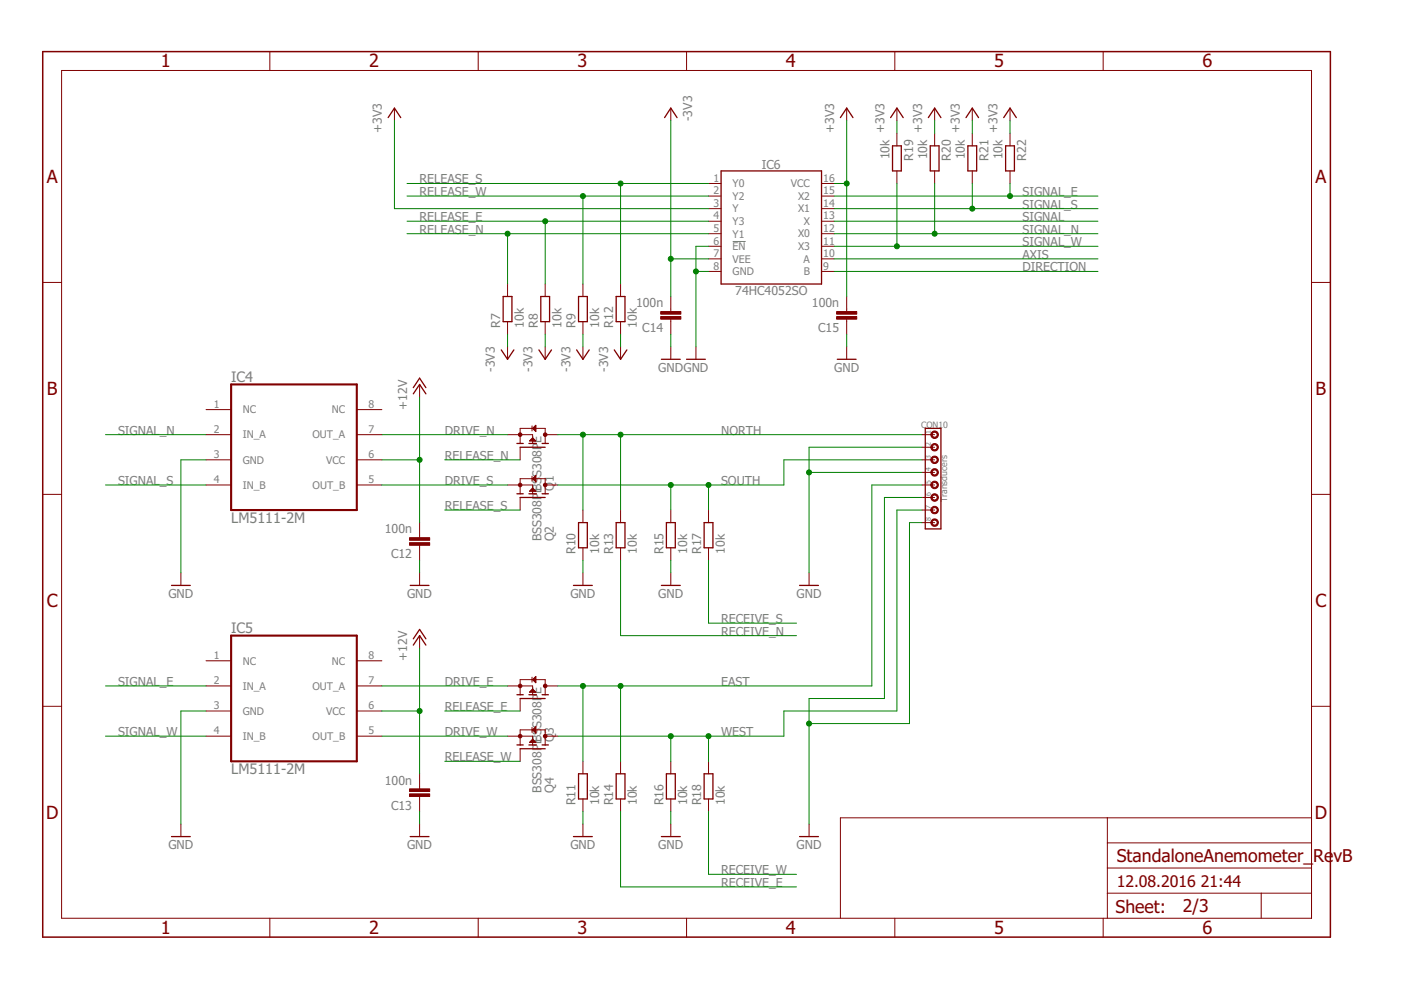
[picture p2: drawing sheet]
<svg xmlns="http://www.w3.org/2000/svg" width="297mm" height="210mm" viewBox="0 0 297 210" stroke-linecap="round" stroke-linejoin="round" font-family="sans-serif">
<path d="M155.3 51.2h2.8" fill="none" stroke="#808080" stroke-width=".21"/>
<g fill="none" stroke="#800000" stroke-width=".28">
<path d="M82.3 24.9l1.3-2 1.4 2M140.9 24.9l1.3-2 1.4 2M152.9 36.2h21.3v24h-21.3zM178.2 24.9l1.3-2 1.3 2M188.8 24.9l1.4-2 1.3 2M189.2 30.9h1.9v5.3h-1.9zM196.8 24.9l1.4-2 1.3 2M197.2 30.9h1.9v5.3h-1.9zM204.8 24.9l1.3-2 1.4 2M205.2 30.9h1.9v5.3h-1.9zM212.8 24.9l1.3-2 1.4 2M213.2 30.9h1.9v5.3h-1.9z"/>
<path d="M106.3 74.2l1.3 2 1.3-2M106.7 62.9h1.8v5.3h-1.8zM114.3 74.2l1.3 2 1.3-2M114.7 62.9h1.8v5.3h-1.8zM122.3 74.2l1.3 2 1.3-2M122.7 62.9h1.8v5.3h-1.8zM130.2 74.2l1.4 2 1.3-2M130.6 62.9h1.9v5.3h-1.9zM140.2 76.2h4M145.6 76.2h3.9M177.5 76.2h4M87.6 83.5l1.4-2 1.3 2"/>
<path d="M87.6 82.2l1.4-2 1.3 2M109.6 94h1.3M110.3 94.8h5.3M112.1 94h1.6M114.9 94h1.4M196.2 90.8h3.3v21.3h-3.3zM109.6 104.7h1.3M110.3 105.5h5.3M112.1 104.7h1.6M114.9 104.7h1.4M122.7 110.8h1.8v5.3h-1.8zM130.6 110.8h1.9v5.3h-1.9z"/>
<path d="M141.3 110.8h1.9v5.3h-1.9zM149.3 110.8h1.9v5.3h-1.9zM36.4 124.1h3.9M87 124.1h4M87.6 136.8l1.4-2 1.3 2M87.6 135.4l1.4-1.9 1.3 1.9M121.6 124.1h4M140.2 124.1h4M169.5 124.1h4M109.6 147.3h1.3M109.6 157.9h1.3M110.3 148.1h5.3"/>
<path d="M110.3 158.7h5.3M112.1 147.3h1.6M112.1 157.9h1.6M114.9 147.3h1.4M114.9 157.9h1.4M36.4 177.4h3.9M87 177.4h4M121.6 177.4h4M122.7 164.1h1.8v5.3h-1.8zM130.6 164.1h1.9v5.3h-1.9zM140.2 177.4h4M141.3 164.1h1.9v5.3h-1.9z"/>
<path d="M149.3 164.1h1.9v5.3h-1.9zM169.5 177.4h4"/>
</g>
<g fill="none" stroke="#800000" stroke-width=".21">
<path d="M13.1 14.9h265v179.8h-265zM57.2 10.9v4M101.4 10.9v4M145.6 10.9v4M189.7 10.9v4M233.9 10.9v4M83.6 22.9v2.7M142.2 22.9v2.7M150.2 38.9h2.7M174.2 38.9h2.6M179.5 22.9v2.7M190.2 22.9v2.7"/>
<path d="M190.2 28.3v2.6M190.2 36.2v2.7M198.2 22.9v2.7M198.2 28.3v2.6M198.2 36.2v2.7M206.1 22.9v2.7M206.1 28.3v2.6M206.1 36.2v2.7M214.1 22.9v2.7M214.1 28.3v2.6M214.1 36.2v2.7M9.1 59.9h4"/>
<path d="M150.2 41.6h2.7M150.2 49.6h2.7M150.2 46.9h2.7M150.2 44.2h2.7M150.2 52.2h2.7M150.2 57.6h2.7M150.2 54.9h2.7M174.2 41.6h2.6M174.2 49.6h2.6M174.2 46.9h2.6M174.2 44.2h2.6M174.2 52.2h2.6"/>
<path d="M174.2 57.6h2.6M174.2 54.9h2.6M278.1 59.9h4M107.6 60.2v2.7M107.6 68.2v2.7M107.6 73.5v2.7M115.6 60.2v2.7M115.6 68.2v2.7M115.6 73.5v2.7M123.6 60.2v2.7M123.6 68.2v2.7M123.6 73.5v2.7"/>
<path d="M131.6 60.2v2.7M131.6 68.2v2.7M131.6 73.5v2.7M142.2 62.9v3.2M142.2 67.7v3.2M142.2 73.5v2.7M147.6 73.5v2.7M179.5 62.9v3.2M179.5 67.7v3.2M179.5 73.5v2.7M43.7 86.8h5.3M43.7 92.2h5.3"/>
<path d="M43.7 97.5h5.3M75.6 86.8h5.4M75.6 92.2h5.4M75.6 97.5h5.4M89 81.5v2.7M107.6 92.2h5.3v1.8M110.3 94v-3.2h5.3v3.2M110.3 94.8v2.7M112.3 93.5h1.2M112.4 93.3h1M112.6 93.2h.7M112.7 93.1h.5"/>
<path d="M112.8 90.3v1.1M112.8 92.9h.2M112.9 90.8l.7-.6v1.3zM112.9 92.8l.7 .7h-1.3zM113 90.9h.6M113 90.8h.6M113.1 91h.5M113.1 90.6h.5M113.2 91.1h.4M113.3 90.5h.3M113.4 91.3h.2M113.4 90.4h.2"/>
<path d="M113.5 91.4h.1M113.5 90.3h.1M115.6 92.2h2.7M195.5 92.2h2.7M195.5 97.5h2.7M195.5 94.8h2.7M9.1 104.8h4M43.7 102.8h5.3M75.6 102.8h5.4M89 110.8v3.2M89 115.6v3.2M107.6 102.8h5.3v1.9"/>
<path d="M110.3 104.7v-3.2h5.3v3.2M110.3 105.5v2.6M112.4 104.1h1.1M112.5 103.9h.9M112.6 103.8h.7M112.7 103.7h.4M112.8 101v1M112.9 103.6h.1M112.9 101.5l.7-.7v1.4zM112.9 103.5l.7 .7h-1.3zM113 101.4h.6M113.1 101.6h.5"/>
<path d="M113.2 101.3h.4M113.2 101.8h.4M113.3 101.1h.3M113.3 101.9h.3M113.4 101h.2M113.5 102h.1M113.6 100.9h.1M113.6 102.2h.1M115.6 102.8h2.7M123.6 108.1v2.7M123.6 116.1v2.7M131.6 108.1v2.7"/>
<path d="M131.6 116.1v2.7M142.2 108.1v2.7M142.2 116.1v2.7M150.2 108.1v2.7M150.2 116.1v2.7M195.5 102.8h2.7M195.5 100.2h2.7M195.5 105.5h2.7M195.5 108.1h2.7M195.5 110.8h2.7M278.1 104.8h4M38.4 121.5v2.6"/>
<path d="M89 121.5v2.6M89 134.8v2.6M123.6 121.5v2.6M142.2 121.5v2.6M171.5 121.5v2.6M9.1 149.8h4M43.7 140.1h5.3M43.7 145.4h5.3M43.7 150.7h5.3M43.7 156.1h5.3M75.6 140.1h5.4M75.6 145.4h5.4"/>
<path d="M75.6 150.7h5.4M75.6 156.1h5.4M107.6 145.4h5.3v1.9M107.6 156.1h5.3v1.8M110.3 147.3v-3.2h5.3v3.2M110.3 157.9v-3.2h5.3v3.2M110.3 148.1v2.6M110.3 158.7v2.7M112.3 146.7h1.2M112.4 157.3h1.1M112.4 146.6h1M112.5 157.2h.9"/>
<path d="M112.6 146.5h.7M112.6 157.1h.7M112.7 146.3h.5M112.7 157h.4M112.8 143.6v1M112.8 154.2v1.1M112.8 146.2h.2M112.9 156.8h.1M112.9 154.7l.7-.6v1.3zM112.9 146.1l.7 .7h-1.3zM112.9 156.7l.7 .7h-1.3zM113 144h.6"/>
<path d="M113 154.6h.6M113.1 154.9h.5M113.1 144.3h.5M113.1 143.9h.5M113.2 154.5h.4M113.2 155h.4M113.2 144.4h.4M113.3 143.8h.3M113.3 154.4h.3M113.3 155.2h.3M113.4 144.5h.2M113.4 143.6h.2"/>
<path d="M113.4 154.3h.2M113.5 155.3h.1M113.5 144.7h.1M113.5 143.5h.1M113.5 154.1h.1M113.6 143.4v1.4l-.7-.7zM113.6 155.4h.1M115.6 145.4h2.7M115.6 156.1h2.7M278.1 149.8h4M38.4 174.7v2.7M89 164.1v3.2"/>
<path d="M89 168.9v3.2M89 174.7v2.7M123.6 161.4v2.7M123.6 169.4v2.7M123.6 174.7v2.7M131.6 161.4v2.7M131.6 169.4v2.7M142.2 161.4v2.7M142.2 169.4v2.7M142.2 174.7v2.7M150.2 161.4v2.7M150.2 169.4v2.7"/>
<path d="M171.5 174.7v2.7M234.8 173.4v21.3M234.8 178.7h43.3M278.1 173.4h-99.9v21.3M57.2 194.7v4M101.4 194.7v4M145.6 194.7v4M189.7 194.7v4M233.9 194.7v4M234.8 189.4h43.3M234.8 184h43.3M267.4 189.4v5.3"/>
</g>
<path d="M49 81.5h26.6v26.6h-26.6zM49 134.8h26.6v26.6h-26.6z" fill="none" stroke="#800000" stroke-width=".44"/>
<path d="M9.1 10.9h273v187.8h-273z" fill="none" stroke="#800000" stroke-width=".32"/>
<g fill="#800000" stroke="#800000" stroke-width=".21">
<path d="M177.4 66.1h4.3v.5h-4.3z"/>
<path d="M177.4 67.1h4.3v.6h-4.3z"/>
<path d="M140.1 66.1h4.3v.5h-4.3z"/>
<path d="M140.1 67.1h4.3v.6h-4.3z"/>
<path d="M86.8 114h4.3v.6h-4.3z"/>
<path d="M86.8 115.1h4.3v.5h-4.3z"/>
<path d="M86.8 167.3h4.3v.5h-4.3z"/>
<path d="M86.8 168.3h4.3v.6h-4.3z"/>
</g>
<g fill="#800000" stroke="#800000" stroke-width=".21">
<path d="M197.5 91.7a.8 .8 0 0 1 1.3 0 .8 .8 0 0 1-.4 1.2 .8 .8 0 0 1-1-.7h.2a.54 .54 0 0 1 .8-.5 .54 .54 0 0 1 .1 .9 .54 .54 0 0 1-.8-.2l-.1-.2h-.2z" fill-rule="evenodd"/>
<path d="M197.5 94.3a.8 .8 0 0 1 1.3 .1 .8 .8 0 0 1-.4 1.2 .8 .8 0 0 1-1-.8h.2a.54 .54 0 0 1 .8-.4 .54 .54 0 0 1 .1 .9 .54 .54 0 0 1-.8-.3l-.1-.2h-.2z" fill-rule="evenodd"/>
<path d="M197.5 97a.8 .8 0 0 1 1.3 .1 .8 .8 0 0 1-.4 1.2 .8 .8 0 0 1-1-.8h.2a.54 .54 0 0 1 .8-.5 .54 .54 0 0 1 .1 .9 .54 .54 0 0 1-.8-.2l-.1-.2h-.2z" fill-rule="evenodd"/>
<path d="M197.5 99.7a.8 .8 0 0 1 1.3 0 .8 .8 0 0 1-.4 1.2 .8 .8 0 0 1-1-.7h.2a.54 .54 0 0 1 .8-.5 .54 .54 0 0 1 .1 .9 .54 .54 0 0 1-.8-.3l-.1-.1h-.2z" fill-rule="evenodd"/>
<path d="M197.5 102.3a.8 .8 0 0 1 1.3 .1 .8 .8 0 0 1-.4 1.2 .8 .8 0 0 1-1-.8h.2a.54 .54 0 0 1 .8-.4 .54 .54 0 0 1 .1 .9 .54 .54 0 0 1-.8-.3l-.1-.2h-.2z" fill-rule="evenodd"/>
<path d="M197.5 105a.8 .8 0 0 1 1.3 .1 .8 .8 0 0 1-.4 1.1 .8 .8 0 0 1-1-.7h.2a.54 .54 0 0 1 .8-.5 .54 .54 0 0 1 .1 .9 .54 .54 0 0 1-.8-.2l-.1-.2h-.2z" fill-rule="evenodd"/>
<path d="M197.5 107.6a.8 .8 0 0 1 1.3 .1 .8 .8 0 0 1-.4 1.2 .8 .8 0 0 1-1-.8h.2a.54 .54 0 0 1 .8-.4 .54 .54 0 0 1 .1 .9 .54 .54 0 0 1-.8-.3l-.1-.2h-.2z" fill-rule="evenodd"/>
<path d="M197.5 110.3a.8 .8 0 0 1 1.3 .1 .8 .8 0 0 1-.4 1.2 .8 .8 0 0 1-1-.8h.2a.54 .54 0 0 1 .8-.4 .54 .54 0 0 1 .1 .9 .54 .54 0 0 1-.8-.3l-.1-.2h-.2z" fill-rule="evenodd"/>
<circle cx="110.3" cy="92.2" r=".38"/>
<circle cx="115.6" cy="92.2" r=".38"/>
<circle cx="110.3" cy="102.8" r=".38"/>
<circle cx="115.6" cy="102.8" r=".38"/>
<circle cx="110.3" cy="145.4" r=".38"/>
<circle cx="115.6" cy="145.4" r=".38"/>
<circle cx="110.3" cy="156.1" r=".38"/>
<circle cx="115.6" cy="156.1" r=".38"/>
</g>
<g fill="none" stroke="#008000" stroke-width=".21">
<path d="M83.6 25.6v18.6h66.6M86.3 38.9h63.9M131.6 38.9v21.3M142.2 25.6v37.3M176.8 38.9h2.7M179.5 25.6v37.3M190.2 25.6v2.7M190.2 38.9v13.3M198.2 25.6v2.7M198.2 38.9v10.7M206.1 25.6v2.7M206.1 38.9v5.3"/>
<path d="M214.1 25.6v2.7M214.1 38.9v2.7M86.3 46.9h63.9M86.3 41.6h63.9M86.3 49.6h63.9M107.6 49.6v10.6M115.6 46.9v13.3M123.6 41.6v18.6M142.2 54.9h8M147.6 57.6h2.6M150.2 52.2h-2.6v21.3M176.8 54.9h56"/>
<path d="M176.8 57.6h56M176.8 52.2h56M176.8 44.2h56M176.8 46.9h56M176.8 41.6h56M176.8 49.6h56M107.6 70.9v2.6M115.6 70.9v2.6M123.6 70.9v2.6M131.6 70.9v2.6M142.2 70.9v2.6M179.5 70.9v2.6"/>
<path d="M22.4 92.2h21.3M43.7 97.5h-5.3v24M81 97.5h8M81 92.2h26.6M89 84.2v26.6M94.3 97.5h16M118.3 92.2h77.2M123.6 92.2v15.9M131.6 92.2v15.9M195.5 97.5h-29.3v5.3h-47.9M195.5 94.8h-24v26.7M22.4 102.8h21.3"/>
<path d="M81 102.8h26.6M89 118.8v2.7M94.3 108.1h16M123.6 118.8v2.7M131.6 118.8v16h37.3M142.2 102.8v5.3M142.2 118.8v2.7M150.2 102.8v5.3M150.2 118.8v13.3h18.7M171.5 100.2h24M195.5 105.5h-8v42.6h-16v26.6M195.5 108.1h-5.3v42.6h-24v5.4h-47.9"/>
<path d="M195.5 110.8h-2.7v42.6h-21.3M195.5 102.8h-10.7v42.6h-66.5M89 137.4v26.7M22.4 145.4h21.3M22.4 156.1h21.3M43.7 150.7h-5.3v24M81 150.7h8M81 145.4h26.6M81 156.1h26.6M94.3 150.7h16M123.6 145.4v16M131.6 145.4v16"/>
<path d="M142.2 156.1v5.3M150.2 156.1v5.3M89 172.1v2.6M94.3 161.4h16M123.6 172.1v2.6M131.6 172.1v15.9h37.3M142.2 172.1v2.6M150.2 172.1v13.3h18.7"/>
</g>
<g fill="#008000" stroke="#008000" stroke-width=".21">
<circle cx="147.6" cy="57.6" r=".53"/>
<circle cx="171.5" cy="100.2" r=".53"/>
<circle cx="171.5" cy="153.4" r=".53"/>
<circle cx="179.5" cy="38.9" r=".53"/>
<circle cx="142.2" cy="54.9" r=".53"/>
<circle cx="214.1" cy="41.6" r=".53"/>
<circle cx="198.2" cy="49.6" r=".53"/>
<circle cx="190.2" cy="52.2" r=".53"/>
<circle cx="206.1" cy="44.2" r=".53"/>
<circle cx="131.6" cy="38.9" r=".53"/>
<circle cx="107.6" cy="49.6" r=".53"/>
<circle cx="123.6" cy="41.6" r=".53"/>
<circle cx="115.6" cy="46.9" r=".53"/>
<circle cx="89" cy="97.5" r=".53"/>
<circle cx="89" cy="150.7" r=".53"/>
<circle cx="123.6" cy="92.2" r=".53"/>
<circle cx="131.6" cy="92.2" r=".53"/>
<circle cx="150.2" cy="102.8" r=".53"/>
<circle cx="142.2" cy="102.8" r=".53"/>
<circle cx="123.6" cy="145.4" r=".53"/>
<circle cx="131.6" cy="145.4" r=".53"/>
<circle cx="150.2" cy="156.1" r=".53"/>
<circle cx="142.2" cy="156.1" r=".53"/>
</g>
<g font-size="3.9" fill="#800000">
<text x="34.1" y="14.3">1</text>
<text x="78.3" y="14.3">2</text>
<text x="122.4" y="14.3">3</text>
<text x="166.6" y="14.3">4</text>
<text x="210.8" y="14.3">5</text>
<text x="254.9" y="14.3">6</text>
<text x="9.9" y="38.8">A</text>
<text x="278.9" y="38.8">A</text>
<text x="9.9" y="83.7">B</text>
<text x="278.9" y="83.7">B</text>
<text x="9.9" y="128.6">C</text>
<text x="278.9" y="128.6">C</text>
<text x="9.8" y="173.6">D</text>
<text x="278.8" y="173.6">D</text>
<text x="34.1" y="198">1</text>
<text x="78.3" y="198">2</text>
<text x="122.4" y="198">3</text>
<text x="166.6" y="198">4</text>
<text x="210.8" y="198">5</text>
<text x="254.9" y="198">6</text>
</g>
<g font-size="3.7" fill="#800000">
<text x="236.8" y="182.7">StandaloneAnemometer_</text>
<text x="278.4" y="182.7">Re</text>
<text x="282.7" y="182.7">vB</text>
<text x="236.5" y="193.5">Sheet:</text>
<text x="250.8" y="193.4">2/3</text>
</g>
<g font-size="3.4" fill="#800000">
<text x="236.8" y="188">12.08.2016</text>
<text x="254.6" y="188">21:44</text>
</g>
<g font-size="3.1" fill="#808080">
<text x="49" y="81">IC4</text>
<text x="49" y="110.8">LM5111-2M</text>
<text x="49" y="134.3">IC5</text>
<text x="49" y="164.1">LM5111-2M</text>
</g>
<g font-size="2.6" fill="#808080">
<text x="81" y="28.3" transform="rotate(-90 81 28.3)">+3V3</text>
<text x="146.8" y="25.7" transform="rotate(-90 146.8 25.7)">-3V3</text>
<text x="176.9" y="28.3" transform="rotate(-90 176.9 28.3)">+3V3</text>
<text x="187.5" y="28.3" transform="rotate(-90 187.5 28.3)">+3V3</text>
<text x="195.5" y="28.3" transform="rotate(-90 195.5 28.3)">+3V3</text>
<text x="203.5" y="28.3" transform="rotate(-90 203.5 28.3)">+3V3</text>
<text x="211.5" y="28.3" transform="rotate(-90 211.5 28.3)">+3V3</text>
<text x="161.5" y="35.8">IC6</text>
<text x="188.6" y="33.8" transform="rotate(-90 188.6 33.8)">10k</text>
<text x="193.6" y="34.1" transform="rotate(-90 193.6 34.1)">R19</text>
<text x="196.6" y="33.8" transform="rotate(-90 196.6 33.8)">10k</text>
<text x="201.6" y="34.1" transform="rotate(-90 201.6 34.1)">R20</text>
<text x="204.6" y="33.8" transform="rotate(-90 204.6 33.8)">10k</text>
<text x="209.6" y="34.1" transform="rotate(-90 209.6 34.1)">R21</text>
<text x="212.5" y="33.8" transform="rotate(-90 212.5 33.8)">10k</text>
<text x="217.6" y="34.1" transform="rotate(-90 217.6 34.1)">R22</text>
<text x="89" y="38.9">RELEASE_S</text>
<text x="89" y="41.6">RELEASE_W</text>
<text x="216.8" y="41.6">SIGNAL_E</text>
<text x="89" y="46.9">RELEASE_E</text>
<text x="216.8" y="46.9">SIGNAL</text>
<text x="216.8" y="44.2">SIGNAL_S</text>
<text x="89" y="49.6">RELEASE_N</text>
<text x="216.8" y="49.6">SIGNAL_N</text>
<text x="216.8" y="52.2">SIGNAL_W</text>
<text x="216.8" y="54.9">AXIS</text>
<text x="216.8" y="57.5">DIRECTION</text>
<text x="134.9" y="65.1">100n</text>
<text x="155.9" y="62.5">74HC4052SO</text>
<text x="172.1" y="65.1">100n</text>
<text x="106" y="69.5" transform="rotate(-90 106 69.5)">R7</text>
<text x="111.1" y="69.5" transform="rotate(-90 111.1 69.5)">10k</text>
<text x="114" y="69.5" transform="rotate(-90 114 69.5)">R8</text>
<text x="119.1" y="69.5" transform="rotate(-90 119.1 69.5)">10k</text>
<text x="122" y="69.5" transform="rotate(-90 122 69.5)">R9</text>
<text x="127" y="69.5" transform="rotate(-90 127 69.5)">10k</text>
<text x="130" y="69.5" transform="rotate(-90 130 69.5)">R12</text>
<text x="135" y="69.5" transform="rotate(-90 135 69.5)">10k</text>
<text x="136.2" y="70.5">C14</text>
<text x="173.5" y="70.5">C15</text>
<text x="104.9" y="78.9" transform="rotate(-90 104.9 78.9)">-3V3</text>
<text x="112.9" y="78.9" transform="rotate(-90 112.9 78.9)">-3V3</text>
<text x="120.9" y="78.9" transform="rotate(-90 120.9 78.9)">-3V3</text>
<text x="128.9" y="78.9" transform="rotate(-90 128.9 78.9)">-3V3</text>
<text x="139.6" y="78.9">GNDGND</text>
<text x="176.9" y="78.9">GND</text>
<text x="86.3" y="86.8" transform="rotate(-90 86.3 86.8)">+12V</text>
<text x="25" y="92.2">SIGNAL_N</text>
<text x="94.3" y="92.2">DRIVE_N</text>
<text x="152.9" y="92.2">NORTH</text>
<text x="94.3" y="97.5">RELEASE_N</text>
<text x="114.8" y="101.1" transform="rotate(-90 114.8 101.1)">S308PE</text>
<text x="25" y="102.8">SIGNAL_S</text>
<text x="94.3" y="102.8">DRIVE_S</text>
<text x="117.5" y="104.2" transform="rotate(-90 117.5 104.2)">Q</text>
<text x="117.5" y="102.3" transform="rotate(-90 117.5 102.3)">1</text>
<text x="152.9" y="102.8">SOUTH</text>
<text x="81.6" y="113.1">100n</text>
<text x="94.3" y="108.1">RELEASE_S</text>
<text x="82.9" y="118.4">C12</text>
<text x="114.8" y="114.8" transform="rotate(-90 114.8 114.8)">BSS308PEBS</text>
<text x="117.5" y="114.8" transform="rotate(-90 117.5 114.8)">Q2</text>
<text x="122" y="117.5" transform="rotate(-90 122 117.5)">R10</text>
<text x="127" y="117.5" transform="rotate(-90 127 117.5)">10k</text>
<text x="130" y="117.5" transform="rotate(-90 130 117.5)">R13</text>
<text x="135" y="117.5" transform="rotate(-90 135 117.5)">10k</text>
<text x="140.7" y="117.5" transform="rotate(-90 140.7 117.5)">R15</text>
<text x="145.7" y="117.5" transform="rotate(-90 145.7 117.5)">10k</text>
<text x="148.6" y="117.5" transform="rotate(-90 148.6 117.5)">R17</text>
<text x="153.7" y="117.5" transform="rotate(-90 153.7 117.5)">10k</text>
<text x="35.7" y="126.8">GND</text>
<text x="86.3" y="126.8">GND</text>
<text x="120.9" y="126.8">GND</text>
<text x="139.6" y="126.8">GND</text>
<text x="168.9" y="126.8">GND</text>
<text x="152.9" y="134.8">RECEIVE_N</text>
<text x="152.9" y="132.1">RECEIVE_S</text>
<text x="86.3" y="140.1" transform="rotate(-90 86.3 140.1)">+12V</text>
<text x="25" y="145.4">SIGNAL_E</text>
<text x="94.3" y="145.4">DRIVE_E</text>
<text x="152.9" y="145.4">EAST</text>
<text x="94.3" y="150.8">RELEASE_E</text>
<text x="114.8" y="154.4" transform="rotate(-90 114.8 154.4)">S308PE</text>
<text x="117.5" y="155.6" transform="rotate(-90 117.5 155.6)">3</text>
<text x="25" y="156.1">SIGNAL_W</text>
<text x="94.3" y="161.4">RELEASE_W</text>
<text x="94.3" y="156.1">DRIVE_W</text>
<text x="117.5" y="157.4" transform="rotate(-90 117.5 157.4)">Q</text>
<text x="152.9" y="156.1">WEST</text>
<text x="81.6" y="166.3">100n</text>
<text x="82.9" y="171.7">C13</text>
<text x="114.8" y="168.1" transform="rotate(-90 114.8 168.1)">BSS308PEBS</text>
<text x="117.5" y="168.1" transform="rotate(-90 117.5 168.1)">Q4</text>
<text x="122" y="170.7" transform="rotate(-90 122 170.7)">R11</text>
<text x="127" y="170.7" transform="rotate(-90 127 170.7)">10k</text>
<text x="130" y="170.7" transform="rotate(-90 130 170.7)">R14</text>
<text x="135" y="170.7" transform="rotate(-90 135 170.7)">10k</text>
<text x="140.7" y="170.7" transform="rotate(-90 140.7 170.7)">R16</text>
<text x="145.7" y="170.7" transform="rotate(-90 145.7 170.7)">10k</text>
<text x="148.6" y="170.7" transform="rotate(-90 148.6 170.7)">R18</text>
<text x="153.7" y="170.7" transform="rotate(-90 153.7 170.7)">10k</text>
<text x="35.7" y="180">GND</text>
<text x="86.3" y="180">GND</text>
<text x="120.9" y="180">GND</text>
<text x="139.6" y="180">GND</text>
<text x="152.9" y="185.4">RECEIVE_W</text>
<text x="168.9" y="180">GND</text>
<text x="152.9" y="188">RECEIVE_E</text>
</g>
<g font-size="2.2" fill="#808080">
<text x="151.3" y="38.5">1</text>
<text x="151.3" y="41.2">2</text>
<text x="155.3" y="39.7">Y0</text>
<text x="167.7" y="39.7">VCC</text>
<text x="174.6" y="41.2">15</text>
<text x="174.6" y="38.5">16</text>
<text x="151.3" y="46.5">4</text>
<text x="151.3" y="43.9">3</text>
<text x="155.3" y="42.4">Y2</text>
<text x="155.3" y="47.7">Y3</text>
<text x="155.3" y="45">Y</text>
<text x="169.2" y="45">X1</text>
<text x="169.2" y="42.4">X2</text>
<text x="170.4" y="47.7">X</text>
<text x="174.6" y="46.5">13</text>
<text x="174.6" y="43.9">14</text>
<text x="151.3" y="49.2">5</text>
<text x="151.3" y="51.8">6</text>
<text x="155.3" y="50.4">Y1</text>
<text x="155.3" y="53">EN</text>
<text x="169.2" y="53">X3</text>
<text x="169.2" y="50.3">X0</text>
<text x="174.6" y="51.8">11</text>
<text x="174.6" y="49.2">12</text>
<text x="151.3" y="57.2">8</text>
<text x="151.3" y="54.5">7</text>
<text x="155.3" y="58.3">GND</text>
<text x="155.3" y="55.7">VEE</text>
<text x="170.4" y="55.7">A</text>
<text x="170.4" y="58.3">B</text>
<text x="174.6" y="57.2">9</text>
<text x="174.6" y="54.5">10</text>
<text x="45.3" y="86.5">1</text>
<text x="51.5" y="87.6">NC</text>
<text x="70.3" y="87.6">NC</text>
<text x="78.1" y="86.5">8</text>
<text x="45.3" y="91.8">2</text>
<text x="51.5" y="93">IN_A</text>
<text x="66.2" y="93">OUT_A</text>
<text x="78.1" y="91.8">7</text>
<text x="45.3" y="97.1">3</text>
<text x="51.5" y="98.3">GND</text>
<text x="69.2" y="98.3">VCC</text>
<text x="78.1" y="97.1">6</text>
<text x="45.3" y="102.4">4</text>
<text x="51.5" y="103.6">IN_B</text>
<text x="66.3" y="103.6">OUT_B</text>
<text x="78.1" y="102.4">5</text>
<text x="45.3" y="139.7">1</text>
<text x="51.5" y="140.9">NC</text>
<text x="70.3" y="140.9">NC</text>
<text x="78.1" y="139.7">8</text>
<text x="45.3" y="145.1">2</text>
<text x="51.5" y="146.2">IN_A</text>
<text x="66.2" y="146.2">OUT_A</text>
<text x="78.1" y="145.1">7</text>
<text x="45.3" y="150.4">3</text>
<text x="45.3" y="155.7">4</text>
<text x="51.5" y="151.6">GND</text>
<text x="69.2" y="151.5">VCC</text>
<text x="78.1" y="150.4">6</text>
<text x="78.1" y="155.7">5</text>
<text x="51.5" y="156.9">IN_B</text>
<text x="66.3" y="156.9">OUT_B</text>
</g>
<g font-size="1.9" fill="#808080">
<text x="195.3" y="90.8">C</text>
<text x="196.4" y="90.8">ON1</text>
<text x="200" y="90.8">0</text>
<text x="200.8" y="106.5" transform="rotate(-90 200.8 106.5)">Transducers</text>
</g>
<g font-size="1.5" fill="#808080">
<text x="197.4" y="94.6" transform="rotate(-90 197.4 94.6)">2</text>
<text x="197.4" y="91.9" transform="rotate(-90 197.4 91.9)">1</text>
<text x="197.4" y="99.9" transform="rotate(-90 197.4 99.9)">4</text>
<text x="197.4" y="97.3" transform="rotate(-90 197.4 97.3)">3</text>
<text x="197.4" y="107.9" transform="rotate(-90 197.4 107.9)">7</text>
<text x="197.4" y="105.2" transform="rotate(-90 197.4 105.2)">6</text>
<text x="197.4" y="102.6" transform="rotate(-90 197.4 102.6)">5</text>
<text x="197.4" y="110.6" transform="rotate(-90 197.4 110.6)">8</text>
</g>
</svg>
